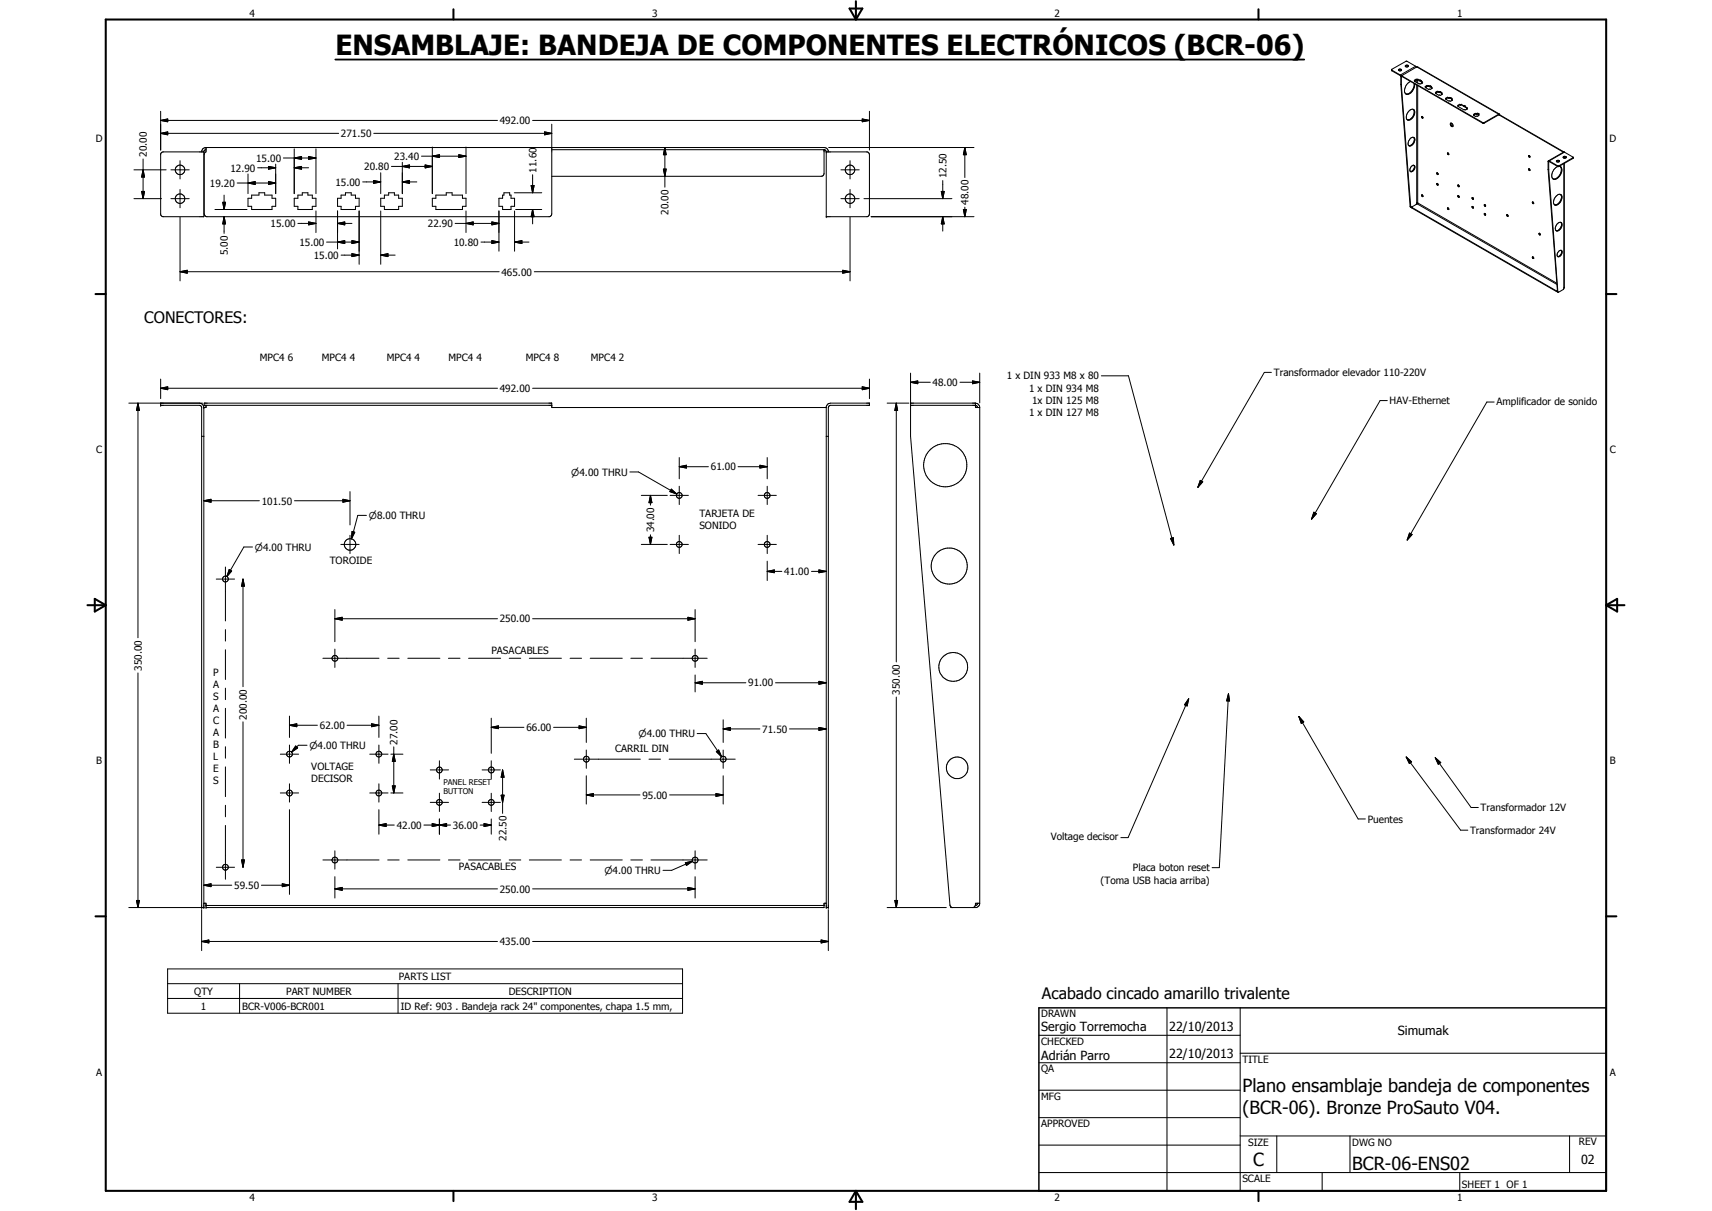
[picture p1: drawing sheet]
<svg xmlns="http://www.w3.org/2000/svg" width="594mm" height="420mm" viewBox="0 0 594 420" stroke-linecap="round" stroke-linejoin="round" font-family="sans-serif">
<g fill="none" stroke="#000" stroke-width=".35">
<path d="M55.7 38.6v13.5M301.7 38.6v13.5M482.9 24.5l.1 .1M482.9 24.3l3 1.7M483 24.6l2.9 1.6M485.3 24.2a.51 .51 0 0 1 .6-.2 .51 .51 0 0 1 .3 .5l-.6 .1zM485.3 24.4l.3-.2 .8 .2M485.9 26.2l.2 3.1M485.9 26v.2M485.9 26l.4 .5v2.9M486.1 26.5h.4M486.1 29.3l3.2 42.4"/>
<path d="M486.1 29.3l.2 .1M486.3 29.4l3.2 42.4M486.5 26.5l.1 .1M486.5 26.3l.1 .1M486.6 26.4v.2M486.6 26.6l28 16.2M486.6 26.4l28 16.1M487.7 23l.4 .2 .6-.2M487.7 23l.5-.2 .5 .2M488.7 22.9a.65 .65 0 0 0-1.1 0l.1 .1M488.7 22.9h.1M488.7 22.9v.1"/>
<path d="M489.1 38.4l.5-.4a1.07 1.07 0 0 1 1.3 .3 1.07 1.07 0 0 1-.1 1.4 2.25 2.25 0 0 1-2.5 1.9 2.49 2.49 0 0 1 .8-3.2zM489.4 28.3a3.2 3.2 0 0 0-1.6 4.3M490.4 38a2.47 2.47 0 0 1-2.1 3.5M490.7 29a3.2 3.2 0 0 1-2.9 3.6M490.8 29.1a3.3 3.3 0 0 1-2.8 3.6l-.2-.1M491.1 28l-.1 .3M491.1 28l-.3 .2 1.7 .9 1.2-.4-.3-.1M491.2 23l.3 .3M491.2 23l-3.1-1.8-5.1 2.8v.6M491.2 23l-5.3 3M491.4 27.5l-.6 .4 .3 .1M491.4 27.7l-.5 .2"/>
<path d="M491.4 27.5v.2M491.4 27.5l.3 .1M491.4 27.7l.3 .2M491.5 23.3h.5l28.3 16.3M491.5 23.3l-5 2.9v.3M491.6 29.5v41l-.2 .5M491.6 27.8v.8M491.7 27.9l.3-.2 .6 .4M491.7 27.6v.3M491.9 23.2l28.2 16.4M491.9 29.7v40.8M492 27.5l.6 .4"/>
<path d="M492 27.5l-.1 1.3M492 27.5l-.3 .1M492.6 27.9v.2M492.8 27.7l.5 .3-.3 .1M492.8 27.7v.2M492.8 27.9l.3 .2M492.8 27.7l-.2 .2M492.8 27.9l-.2 .2M493 28.1l.6 .3-.2 .2M493 28.1l.5 .5M493.4 28.6l.1 .3M494.9 30.2l-.3 .2 1.2 .6 1.2-.4-.3-.1"/>
<path d="M494.9 30.2l-.2 .3M495.2 29.8l.3 .2M495.2 29.6l-.7 .4 .4 .2M495.2 29.8l-.5 .3M495.2 29.6v.2M495.2 29.6l.3 .2M495.5 29.8v.2M495.8 29.9l-.3 .1M495.8 29.7v.2M495.8 29.7l-.3 .1M495.8 29.7l.3 .2M495.8 29.9l.3 .2"/>
<path d="M496.1 29.9v.2M496.3 30l.3 .1M496.3 29.8l.5 .2-.2 .1M496.3 29.8v.2M496.3 29.8l-.2 .1M496.3 30l-.2 .1M496.6 30.1l.3 .3-.2 .1M496.6 30.1l.2 .4M496.7 30.5l.1 .3M498.4 32.3l-.1 .2M498.4 32.3l-.3 .1 1.2 .7h.6l.6-.4-.3-.1M498.7 31.7v.2"/>
<path d="M498.7 31.7l-.6 .3 .3 .3M498.7 31.9l-.4 .3M498.7 31.7l.4 .2M498.7 31.9l.4 .1M499.1 31.9v.1M499.3 31.9l-.2 .1M499.3 31.7v.2M499.3 31.7l-.2 .2M499.3 31.7l.4 .2M499.3 31.9l.4 .2M499.7 31.9v.2M499.8 32l.3 .2"/>
<path d="M499.8 31.8l.5 .3-.2 .1M499.8 31.8v.2M499.8 31.8l-.1 .1M499.8 32l-.1 .1M500.1 32.2l.4 .2-.3 .2M500.1 32.2l.2 .3M500.2 32.6l.1 .2M501.9 34.3l-.3 .1 1.2 .7h.6l.7-.3-.3-.2M501.9 34.3v.2M502.3 33.7v.3M502.3 33.7l-.7 .4 .3 .2M502.3 34l-.5 .2"/>
<path d="M502.3 33.7l.3 .2M502.3 34l.3 .1M502.6 33.9v.2M502.8 33.8l.4 .2M502.8 33.8v.2M502.8 34l.4 .2M502.8 34l-.2 .1M502.8 33.8l-.2 .1M503.2 34v.2M503.4 33.8l.4 .3-.1 .1M503.4 33.8v.2M503.4 34l.3 .2"/>
<path d="M503.4 33.8l-.2 .2M503.4 34l-.2 .2M503.7 34.2l.1 .3M503.7 34.2l.3 .2-.2 .2M503.8 34.6l.1 .2M506.1 36.7l-.2 .2 2.1 1.2 1.3-.3-.3-.2M506.1 36.7l-.1 .3M506.5 36.2l-.7 .4 .3 .1M506.5 36.4l-.5 .3M506.5 36.2v.2M506.5 36.2l.3 .1M506.5 36.4l.3 .1"/>
<path d="M506.8 36.3v.2M507.1 36.4l-.3 .1M507.1 36.2v.2M507.1 36.2l-.3 .1M507.1 36.2l.8 .5M507.1 36.4l.8 .5M507.9 36.7v.2M508.1 36.6l.5 .2-.2 .2M508.1 36.6v.2M508.1 36.8l.3 .2M508.1 36.6l-.2 .1M508.1 36.8l-.2 .1"/>
<path d="M508.4 37l.8 .5-.2 .1M508.4 37l.6 .5M509 37.6l.1 .2M511.6 39.9l-.3 .1 .7 .4 1.2-.4-.3-.1M511.6 39.9l-.1 .2M511.9 39.3l-.6 .4 .3 .2M511.9 39.5l-.4 .3M511.9 39.3v.2M511.9 39.3l.4 .2M511.9 39.5l.4 .2M512.3 39.5v.2M512.5 39.3l.1 .1"/>
<path d="M512.5 39.3v.2M512.5 39.5l.1 .1M512.5 39.5l-.2 .2M512.5 39.3l-.2 .2M512.6 39.4v.2M512.8 39.5l.4 .3-.3 .1M512.8 39.3l.5 .2-.2 .3M512.8 39.3v.2M512.8 39.3l-.2 .1M512.8 39.5l-.2 .1M512.9 39.9l.2 .3M520.1 39.8l-5.1 3"/>
<path d="M520.1 39.6l.3 .2M520.1 39.6l-5.1 2.9M520.1 39.8l.2 .1M520.1 39.8h.1M520.2 39.8v.1M520.2 39.9h.1M520.3 39.9l22.2 12.9M520.4 39.8l22.3 12.9M520.4 39.8l-.1 .1M46.5 58.9h11.2M49.7 58.9l.5 2.5h-1.1zM49.7 55.2v13.7"/>
<path d="M55.7 41.8l2.5-.5v.9zM55.7 46.3l2.5-.5v1zM55.7 41.8h116.9M55.7 46.3h61.8M59.3 58.9h6.4M62.5 55.8v6.3M71.5 51.9l-.8 .6v22.7h-14.2l-.4-.2-.4-.6 .1-21.1 .7-.6h14.2M71.5 51.2h214.5l1 .4 .4 1.1M71.5 51.2a1.45 1.45 0 0 0-1.5 1.5M89.4 58.2h6.3M93.2 57.7l2.5 .5-2.5 .5zM95.7 56.9v10.3"/>
<path d="M98.3 54.8h11.3M102.1 58.2l2.5-.5v1zM102.1 54.8l2.5-.5v1zM102.1 51.6v15.6M102.1 58.2h5M107.1 54.3l2.5 .5-2.5 .5zM109.6 51.6v15.6M129.7 46.3h61.8M132.1 59.9v7.3M135.8 57.7h14.2M139.6 57.7l2.5-.5v1.1zM139.6 56.3v10.9"/>
<path d="M146.3 54.2h15.4M147.5 57.2l2.5 .5-2.5 .6zM150 54.2l2.5-.5v1zM150 51v16.2M159.2 53.7l2.5 .5-2.5 .5zM161.7 51v16.2M184.8 41.8h116.9M189 45.8l2.5 .5-2.5 .5zM191.5 43.1v31.1l-.2 .6-.6 .4h-119l-.5-.2-.3-.8v-20.6l.6-.9v-1.5M191.5 51.9h94.7l.5 .8M230.2 58.7h1l-.5 2.5zM230.7 51.2l.5 2.5h-1z"/>
<path d="M230.7 51.2v13.7M286 51.9v8.3l-.3 .6-.8 .4h-93.4M286.7 52.7h14.2l.7 .6 .1 20.9-.5 .9-14.5 .1zM287.6 51.2h50.4M291.8 58.9h6.3M295 55.8v6.3M299.2 41.3l2.5 .5-2.5 .4zM334.8 51.2l.5 2.5h-1zM334.8 51.2v10.4M489.4 48a.88 .88 0 0 1 1.3-.2 .88 .88 0 0 1 .1 1.3 1.41 1.41 0 0 1-2.1 1.2v-1zM489.8 57.7a.6 .6 0 0 1 .7-.4 .6 .6 0 0 1 .5 .5 1.23 1.23 0 0 1-.3 1.4 1.23 1.23 0 0 1-1.4 .2v-.8zM490.6 47.7a2.03 2.03 0 0 1-1.7 2.8"/>
<path d="M490.6 57.4a1.54 1.54 0 0 1-1.2 2.1M493.5 40.4l.3 .5M493.6 41h.1M493.8 40.9l-.4-.5 .2 .6M493.8 40.9l-.2 .1M498.7 60l.3 .5M502.3 53.1h.2l.2 .5h-.3zM502.4 53.1l.3 .5M503.4 42.7a.68 .68 0 0 1 .7 .5 .68 .68 0 0 1-.3 .7h-.1a.8 .8 0 0 1-.3-1.2zM503.5 42.7v.6l.6 .5M514.6 42.5h.4M514.6 42.5v.3"/>
<path d="M514.6 42.8h.4M515 42.5v.3M530.5 54l.3 .1 .1 .4h-.3zM530.6 54l.3 .4M530.6 58.6l.3 .5M530.9 59.1l-.1 .1M530.9 59.1l-.4-.5 .3 .6M530.9 59.1h.1M537.2 56l.2 .1M537.2 58.8l3.3 42.3M537.2 58.8l.2 .1M537.3 55.8h.3"/>
<path d="M537.3 55.8l-.1 3M537.4 56.1v2.8M537.4 58.9l3.2 42.4M537.6 56l2.9 1.7M537.6 55.8l2.9 1.7M537.6 55.8v.2M537.6 56l-.2 .1M540.1 56l.4-.2 .6 .2M540.1 56h1M540.1 56v-.1a.65 .65 0 0 1 1-.1v.2M540.5 57.5h.5M540.5 57.7h.5"/>
<path d="M540.5 57.5v.2M540.5 57.8a3.6 3.6 0 0 0-2 3.6l.6 .7M541 57.5v.2M541.1 57.7a1.79 1.79 0 0 1 .4 3 2.26 2.26 0 0 1-2.4 1.4M541.4 57.7a3.1 3.1 0 0 1-2.3 4.4M542.5 54.7l.4 .2 .6-.2M542.5 54.7l-.1-.1a.55 .55 0 0 1 .6-.4 .55 .55 0 0 1 .5 .5M542.5 52.8h.1M542.6 52.7l.3 .1M542.6 52.7l-5.3 3.1M542.7 54.5h.1M542.7 54.5l-.2 .2"/>
<path d="M542.7 54.5v.3M542.7 56.8v43.4l-2 1.2M542.8 54.5l.7 .2M542.8 56.7l-.1 43.2M542.8 54.4v.5M542.9 52.8l3 1.8M542.9 52.8l-5.3 3M545.8 54.7v.3M545.8 55l-4.8 2.7M545.8 54.7l-4.8 2.8M545.9 54.6l-.1 .1M545.9 54.6l-.1 .4"/>
<path d="M46.5 68.9h9.5M49.1 66.4h1.1l-.5 2.5zM59.3 68.9h6.4M62.5 65.7v6.4M62.5 75.4v22.1M74.6 72.7h11.1M77.3 70.2h1l-.5 2.5zM77.8 75.2l.5 2.5h-1zM77.8 67.7v5M77.8 75.2v5.8M82.3 63.5h13.4M86.1 63.5l2.5-.5v1z"/>
<path d="M86.1 68.8h1.2v-1.1h2.6v-.8h2v.8h2.5v1.1h1.3v2.8h-1.3v1.1h-7.1v-1.1h-1.2zM86.1 60.4v6.8M93.2 63l2.5 .5-2.5 .5zM102.1 68.8h1.3v-1.1h1.5v-.8h1.9v.8h1.6v1.1h1.2v2.8h-1.2v1.1h-5v-1.1h-1.3zM103.4 77.5h6.2M107.1 77l2.5 .5-2.5 .5zM109.6 73.2v7.5M117.1 77.5l2.5-.5v1zM117.1 68.8h1.3v-1.1h1.5v-.8h2v.8h1.5v1.1h1.2v2.8h-1.2v1.1h-5v-1.1h-1.3zM117.1 73.2v13.2M117.1 77.5h5M124.6 73.2v18.5"/>
<path d="M125.9 63.1h6.2M129.6 62.6l2.5 .5-2.5 .5zM132.1 68.8h1.3v-1.1h1.5v-.8h2v.8h1.4v1.1h1.3v2.8h-1.3v1.1h-4.9v-1.1h-1.3zM132.1 73.2v18.5M139.6 63.1l2.5-.5v1zM139.6 63.1h5M150 68.8h1.3v-1.1h3.5v-.8h2.1v.8h3.6v1.1h1.2v2.8h-1.2v1.1h-9.2v-1.1h-1.3zM157.9 77.5h15.2M161.7 77.5l2.5-.5v1zM161.7 73.2v7.5M170.7 77l2.4 .5-2.4 .5zM173.1 73.2v14"/>
<path d="M174.9 66.9h2v.8h.4v1.1h1.3v2.8h-1.3v1.1h-2.9v-1.1h-1.3v-2.8h1.3v-1.1h.5zM178.5 66.9h9.5M178.6 73.2v14M178.9 72.7h9.1M184.3 64.4h1l-.5 2.5zM184.8 72.7l.5 2.5h-1zM184.8 60.6v6.3M184.8 72.7v5M184.8 72.7l.5 2.5M184.8 72.7l-.5 2.5M291.8 68.9h6.3M295 65.7v6.4"/>
<path d="M295 75.4v22.1M299.8 68.9h30.5M302.3 75.2h35.7M326.6 66.4h1.1l-.6 2.5zM327.1 75.2l.6 2.5h-1.1zM327.1 62.7v6.2M327.1 75.2v5M334.3 72.7h1l-.5 2.5zM334.8 71.9v3.3M489.3 71.7l.4 .2 .3-.1M489.3 71.7l.2 .1M489.5 71.8l.1 .1"/>
<path d="M489.9 71.9l.1 .1M489.9 71.9l.1 .3M490 72v.2M490 71.8l-.1 .1M490 72l50.1 28.9M490 72.2l50.1 28.9M491.6 70.4h.3M491.8 70.7l-1.8 1.1M491.8 70.7l48.4 28M491.9 70.5l-.1 .2M491.9 70.4l48.3 27.9M493.4 67.6l.3 .3-.1 .3z"/>
<path d="M493.5 67.6l.3 .5M498.6 60l.3 .1v.5zM498.7 63.6l-.1 .5h.4M498.7 63.6l.3 .5M502.4 72.1h.1M502.4 72.1v.5h.3M502.4 72.1l.3 .5M502.4 72.1v.1M502.4 72.2l.3 .4M506 64.2l.3 .5M506 67.9l.3 .5M506 67.9l-.1 .3 .4 .2"/>
<path d="M506 64.2l-.1 .3 .4 .2M510.8 71.7l.3-.1 .2 .6-.4-.2zM510.9 68.5a.28 .28 0 0 1 .3 .2 .28 .28 0 0 1-.2 .4zM511 68.5l.3 .5M511 71.6l.3 .5M515.2 71l-.1 .4 .4 .1M515.2 74l-.1 .5h.4M515.2 74l.3 .5M515.2 71l.3 .5M522.9 74.5l.1 .5h.3M522.9 74.5h.1M523 74.5l.3 .5"/>
<path d="M531.9 70.1v.5h.3M531.9 70.1l.3 .5M538.9 62.1h.2M540 68.1a1.11 1.11 0 0 1 1.5-.6 1.11 1.11 0 0 1 .4 1.6 2.09 2.09 0 0 1-2.5 1.9 2.21 2.21 0 0 1 .6-2.9zM541.5 67.4a2.59 2.59 0 0 1-1.9 3.7M541.6 77.1a1.88 1.88 0 0 1-1.5 3M541.6 77.1a2.03 2.03 0 0 1-1.5 3M541.6 77.1a1.98 1.98 0 0 0-1.5 3M62.5 94.3l2.5-.5v1zM62.5 94.3h110.7M113.3 84h11.3M117.1 84l2.5-.5v1z"/>
<path d="M118.4 88.5h6.2M122.1 83.5l2.5 .5-2.5 .5zM122.1 88l2.5 .5-2.5 .5zM132.1 88.5l2.5-.5v1zM132.1 88.5h5M166.9 84h6.2M170.7 83.5l2.4 .5-2.4 .5zM178.6 84l2.5-.5v1zM178.6 84h5M185.4 94.3h109.6M292.4 93.8l2.6 .5-2.6 .5zM531.9 89.2l.3 .4"/>
<path d="M534 81l.3-.1 .1 .6zM534.2 80.9l.3 .5M540.9 87.2a.6 .6 0 0 1 .7-.4 .6 .6 0 0 1 .5 .7 1.24 1.24 0 0 1-1.7 1.4v-.8zM541.7 86.9a1.49 1.49 0 0 1-1.2 2.1M542.8 99.7v.1M540.1 100.9v.2M540.1 101.1l.4 .1M540.1 100.9l.3 .1M540.5 101.2v.1M540.5 101.1v.1M540.5 101.1l.1 .2M540.5 101.3l.2 .1"/>
<path d="M540.6 101.3l.1 .1M44.7 139.9h25.6M47.9 139.9l.5 2.5h-1zM47.9 139.9v81.4M55.7 134.7l2.5-.5v1zM55.7 131.5v6.8M55.7 139.9v.7h13.5l.8 .6v173.7M55.7 134.7h116.9M69.2 139.9a1.6 1.6 0 0 1 1.5 1.5M184.8 134.7h116.9M299.2 134.2l2.5 .5-2.5 .5zM301.7 131.5v6.8"/>
<path d="M307.8 139.9h7.6M311 139.9l.5 2.5h-1zM311 139.9v89.8M316 132.6l2.5-.4v.9zM316 139.9h22.5M316 129.5v21.9l13.6 162.6 .3 .6 .5 .3M316 132.6h6.8M333.1 132.6h6.9M337.5 132.2l2.5 .4-2.5 .5zM338.5 139.9v1.5h1.5M338.5 139.9l1 .4 .5 1.1M340 129.5v10.3"/>
<path d="M382.2 130.4h9.4l15.7 58.7M441.2 129.2h-2.5l-23 39.9M481.4 139h-2.5l-23.8 41.1M518.5 139.5h-2.5l-27.7 47.9M70 151.4h.7M70.7 141.4v173.5M71.5 140.6v.8h-.8M191.5 140.6h-120.6v-.7h120.6v1.5h95.2M235.7 158.7v7.4M266.2 158.7v7.4M286.7 151.4h.7M287.4 140.1l.8-.2h13.5v.7h-13.5l-.4 .2-.4 .6v173.5h-.7v-173.8z"/>
<path d="M316 140.6h22.5l.4 .2 .4 .6M340 141.4v172M70.7 173.7l2.5-.5v1zM70.7 173.7h19.3M102.2 173.7h19.2M119 173.2l2.4 .5-2.4 .5zM121.4 170.6v11.5M127.2 178.8h-3l-2.2 8.1M218.6 163.7h3l13.3 7.7M222.5 171.9h9.1M225.7 171.9l.5 2.5h-1zM225.7 171.9v3.4"/>
<path d="M232.5 171.9h6.4M233 169.7l1.9 1.7-2.5-.8zM235.7 161.9l2.5-.5v1zM235.7 168.7v6.3M235.7 161.9h10.1M256.1 161.9h10.1M263.1 171.9h6.3M263.7 161.4l2.5 .5-2.5 .5zM266.2 168.7v6.3M416.5 166.7l.9 .5-1.7 1.9zM455.9 177.7l.9 .5-1.7 1.9zM78.2 196.7v18.7"/>
<path d="M79.5 197.6l.9 .5-1.7 1.9zM87.6 189.8h-3l-5.9 10.2M118.3 188.9h6.3M121.4 185.7v6.4M122.2 184.4l.9 .3-1.1 2.2zM222.5 188.9h9.1M225.2 186.4h1l-.5 2.5zM225.7 185.5v3.4M232.5 188.9h6.4M235.7 185.7v6.4M263.1 188.9h6.3M266.2 198.2l2.5-.5v1z"/>
<path d="M266.2 185.7v6.4M266.2 194.7v6.7M266.2 198.2h5.1M281.6 198.2h5.1M284.2 197.7l2.5 .5-2.5 .5zM406.2 186.8l1-.2 .1 2.5zM489.1 185l.9 .5-1.7 1.9zM75.1 200.9h6.3M78.2 218.4v4M84.3 200.9l.5 2.5h-1zM84.3 200.9v37.4M116.2 214.7l2.5-.5v1z"/>
<path d="M116.2 211.5v11.1M116.2 214.7h56.4M184.8 214.7h56.4M238.7 214.2l2.5 .5-2.5 .5zM241.2 211.5v11.1M47.9 233.5v81.4M78.2 225.4v10.4M78.2 238.8v3.9M112 228.4h19.5M116.2 225.2v6.4M134.5 228.4h4M141.5 228.4h11.1"/>
<path d="M155.6 228.4h4M162.6 228.4h11.1M176.7 228.4h4M183.7 228.4h11.1M197.8 228.4h4M204.8 228.4h11.1M218.9 228.4h4M225.9 228.4h19.5M241.2 236.9l2.5-.5v1zM241.2 225.2v6.4M241.2 234.2v5.9M241.2 236.9h17.6"/>
<path d="M269.1 236.9h17.6M284.2 236.4l2.5 .5-2.5 .5zM78.2 245.7v10.4M78.2 259.1v4M84.3 250.4v50.5M100.5 251.6l2.5-.5v1zM100.5 248.5v7.4M100.5 258.5v6.3M100.5 251.6h9.6M102.6 258.8l.7 .7-2.1 1.4zM106.5 258.6h-3l-2.3 2.3M120.4 251.6h11.1"/>
<path d="M128.9 251.1l2.6 .5-2.6 .5zM131.5 248.5v7.4M131.5 258.5v6.3M136.6 259.1v16M170.5 252.3l2.5-.5v1zM170.5 249.2v12.2M170.5 252.3h11.3M192.1 252.3h11.3M200.9 251.8l2.5 .5-2.5 .5zM203.4 249.2v8.4M241.9 254.5h3l5.5 8.1M250.9 252.9l2.5-.5v1z"/>
<path d="M250.9 249.7v7.9M250.9 252.9h12.8M274 252.9h12.7M284.2 252.4l2.5 .5-2.5 .5zM311 241.9v73M412.5 242.4l-.6 2.5-.9-.4zM412.5 242.4l-21.1 48.2h-2.4M426.3 240.7l.4 2.5h-1zM426.3 240.7l-3.2 60.3h-2.5M450.7 248.6l1.7 1.9-.8 .5zM450.7 248.6l20.6 35.5h2.5M78.2 266.1v10.3"/>
<path d="M78.2 279.4v4M97.3 261.7h6.3M97.3 275.1h6.3M100.5 271.9v6.4M128.3 261.7h6.4M128.3 275.1h6.4M131.5 271.9v6.4M135.6 261.7h4.2M135.6 275.1h4.2M136.1 272.7h1.1l-.6 2.4zM136.6 261.7l.6 2.5h-1.1zM149.3 267.1h6.4"/>
<path d="M149.3 278.4h6.4M152.5 263.9v6.4M152.5 275.2v6.4M167.3 267.1h6.3M167.3 278.4h6.3M170.5 263.9v6.4M170.5 275.2v6.4M173.9 275.9h1l-.5 2.5zM174.4 267.1l.5 2.6h-1zM174.4 267.1v15.1M199.3 263.4h22.9M203.4 275.8l2.5-.5v1z"/>
<path d="M203.4 260.2v6.4M203.4 269.2v9.8M203.4 275.8h18.7M225.2 263.4h4M232.2 263.4h22.9M232.4 275.8h18.5M248.4 275.3l2.5 .5-2.5 .5zM248.6 260.8l.8-.6 1 2.4zM250.9 260.2v6.4M250.9 269.2v9.8M488 262.6l1.8 1.7-.7 .6zM488 262.6l18.8 25.4h2.5"/>
<path d="M498 262.9l1.9 1.7-.8 .6zM498 262.9l12.5 17.3h2.5M78.2 286.4v18.7M83.8 298.4h1l-.5 2.5zM100.5 280.9v29.4M112 298.4h19.5M116.2 295.2v6.3M131.5 286.3l2.5-.6v1.1zM131.5 280.9v8.5M131.5 286.3h5.3M134.5 298.4h4M141.5 298.4h11.1"/>
<path d="M147.1 286.3h9.2M150 285.7l2.5 .6-2.5 .5zM150 285.7v1.1l5-1.1v1.1zM152.5 286.3l2.5-.6v1.1zM152.5 284.1v5.3M155.6 298.4h4M162.6 298.4h11.1M166.6 286.3h3.9M168 285.7l2.5 .6-2.5 .5zM170.5 284.1v5.3M176.7 298.4h4M183.7 298.4h11.1"/>
<path d="M197.8 298.4h4M204.8 298.4h11.1M218.9 298.4h4M225.9 298.4h19.5M237.8 299.3l2.5-.5-2.1 1.5zM240.3 298.8l-7.2 3.2h-3M241.2 295.2v6.3M44.7 314.9h26.2M47.4 312.4h1l-.5 2.5zM70 315.6v14.2M70.7 307.1l2.5-.5v1zM70.7 313.4h.8v1.5h214.5v-1.5h.7"/>
<path d="M70.7 307.1h9.7M71.5 314.2h214.5M75.1 300.9h6.3M90.7 307.1h9.8M98 306.6l2.5 .5-2.5 .5zM116.2 308.4l2.5-.5v1zM116.2 304.2v7.4M116.2 308.4h56.4M184.8 308.4h56.4M238.7 307.9l2.5 .5-2.5 .5zM241.2 304.2v7.4M287.4 315.6v14.2"/>
<path d="M307.8 314.9h20.6M310.5 312.4h1l-.5 2.5zM338.4 314.1l-.7 .8M339.3 313.4l-.4 .7-.5 .1M340 313.4l-.5 1.1-.7 .4h-8.8v-.3M340 313.4h-1.5l-.1 .7M58.2 336.2h178.6v15.3h-178.6zM70 326.6l2.5-.5v1.1zM70 326.6h102.6M184.8 326.6h102.6M284.9 326.1l2.5 .5-2.5 .6zM58.2 341.3h178.6"/>
<path d="M58.2 346.4h178.6M83.1 341.3v10.2M138.1 341.3v10.2M360.5 359.2h69.9M405 349.7v63.5M430.4 349.7v63.5M360.5 368.7h69.9M360.5 378.2h69.9M430.4 365.4h127M360.5 387.8h69.9M360.5 397.3h69.9M430.4 394.1h127"/>
<path d="M443.1 394.1v12.7M468.5 394.1v12.7M544.7 394.1v12.7M360.5 406.8h196.9M458.8 406.8v6.4M506.6 406.8v6.4"/>
<circle cx="62.5" cy="58.9" r="1.66"/>
<circle cx="295" cy="58.9" r="1.65"/>
<circle cx="62.5" cy="68.9" r="1.65"/>
<circle cx="295" cy="68.9" r="1.64"/>
<circle cx="532" cy="89.4" r=".27"/>
<circle cx="235.7" cy="171.9" r="1"/>
<circle cx="266.2" cy="171.9" r="1.01"/>
<circle cx="328" cy="161.4" r="7.5"/>
<circle cx="121.5" cy="188.9" r="2.01"/>
<circle cx="235.7" cy="188.9" r="1.01"/>
<circle cx="266.2" cy="188.9" r="1.01"/>
<circle cx="329.4" cy="196.4" r="6.3"/>
<circle cx="78.2" cy="200.9" r="1"/>
<circle cx="116.2" cy="228.4" r="1.01"/>
<circle cx="241.2" cy="228.4" r="1.01"/>
<circle cx="330.8" cy="231.4" r="5"/>
<circle cx="100.4" cy="261.6" r="1"/>
<circle cx="100.5" cy="275.1" r=".99"/>
<circle cx="131.5" cy="275.2" r=".99"/>
<circle cx="131.5" cy="261.6" r="1.01"/>
<circle cx="152.5" cy="278.4" r=".99"/>
<circle cx="152.5" cy="267.1" r="1.01"/>
<circle cx="170.5" cy="267.1" r="1"/>
<circle cx="170.5" cy="278.4" r="1"/>
<circle cx="203.5" cy="263.4" r="1"/>
<circle cx="250.9" cy="263.4" r="1.01"/>
<circle cx="332.2" cy="266.4" r="3.8"/>
<circle cx="116.2" cy="298.4" r="1.01"/>
<circle cx="241.2" cy="298.4" r="1"/>
<circle cx="78.2" cy="300.9" r="1"/>
</g>
<g fill="#000">
<circle cx="286" cy="51.9" r=".18"/>
<circle cx="286.7" cy="52.7" r=".18"/>
<circle cx="286.7" cy="75.2" r=".18"/>
<circle cx="55.7" cy="139.9" r=".18"/>
<circle cx="55.7" cy="140.6" r=".18"/>
<circle cx="70.7" cy="141.4" r=".18"/>
<circle cx="70" cy="314.9" r=".18"/>
<circle cx="70.7" cy="314.9" r=".18"/>
<circle cx="70.7" cy="313.4" r=".18"/>
<circle cx="71.5" cy="314.2" r=".18"/>
<circle cx="71.5" cy="314.9" r=".18"/>
<circle cx="286.7" cy="314.9" r=".18"/>
<circle cx="287.4" cy="314.9" r=".18"/>
</g>
<g fill="none" stroke="#000" stroke-width=".71">
<path d="M36.7 6.8h520.7v406.4h-520.7zM157.3 3.2v3.6M294.8 3h4.4l-2.2 3.8zM297 .4v6.4M436.7 3.2v3.6M33.1 102h3.6M557.4 102h3.5M30.3 210h6.4M32.9 207.8l3.8 2.2-3.8 2.2zM557.4 210h6.3M557.4 210l3.8-2.2v4.4zM33.1 317.9h3.6"/>
<path d="M557.4 317.9h3.5M157.3 413.2v3.5M297 413.2v6.3M297 413.2l2.2 3.8h-4.4zM436.7 413.2v3.5"/>
</g>
<path d="M360.5 349.7h196.9v63.5h-196.9z" fill="none" stroke="#000" stroke-width=".51"/>
<g fill="#000">
<path d="M55.7 41.8l2.5-.5v.9zM55.7 46.3l2.5-.5v1zM93.2 57.7l2.5 .5-2.5 .5zM102.1 58.2l2.5-.5v1zM102.1 54.8l2.5-.5v1zM107.1 54.3l2.5 .5-2.5 .5zM139.6 57.7l2.5-.5v1.1zM147.5 57.2l2.5 .5-2.5 .6zM150 54.2l2.5-.5v1zM159.2 53.7l2.5 .5-2.5 .5zM189 45.8l2.5 .5-2.5 .5zM230.2 58.7h1l-.5 2.5z"/>
<path d="M230.7 51.2l.5 2.5h-1zM299.2 41.3l2.5 .5-2.5 .4zM334.8 51.2l.5 2.5h-1zM49.1 66.4h1.1l-.5 2.5zM49.7 58.9l.5 2.5h-1.1zM77.3 70.2h1l-.5 2.5zM77.8 75.2l.5 2.5h-1zM86.1 63.5l2.5-.5v1zM93.2 63l2.5 .5-2.5 .5zM107.1 77l2.5 .5-2.5 .5zM117.1 77.5l2.5-.5v1zM129.6 62.6l2.5 .5-2.5 .5z"/>
<path d="M139.6 63.1l2.5-.5v1zM161.7 77.5l2.5-.5v1zM170.7 77l2.4 .5-2.4 .5zM184.3 64.4h1l-.5 2.5zM184.8 72.7l.5 2.5h-1zM326.6 66.4h1.1l-.6 2.5zM327.1 75.2l.6 2.5h-1.1zM334.3 72.7h1l-.5 2.5zM62.5 94.3l2.5-.5v1zM117.1 84l2.5-.5v1zM122.1 83.5l2.5 .5-2.5 .5zM122.1 88l2.5 .5-2.5 .5z"/>
<path d="M132.1 88.5l2.5-.5v1zM170.7 83.5l2.4 .5-2.4 .5zM178.6 84l2.5-.5v1zM292.4 93.8l2.6 .5-2.6 .5zM55.7 134.7l2.5-.5v1zM299.2 134.2l2.5 .5-2.5 .5zM316 132.6l2.5-.4v.9zM337.5 132.2l2.5 .4-2.5 .5zM47.9 139.9l.5 2.5h-1zM311 139.9l.5 2.5h-1zM70.7 173.7l2.5-.5v1zM119 173.2l2.4 .5-2.4 .5z"/>
<path d="M225.7 171.9l.5 2.5h-1zM233 169.7l1.9 1.7-2.5-.8zM235.7 161.9l2.5-.5v1zM263.7 161.4l2.5 .5-2.5 .5zM416.5 166.7l.9 .5-1.7 1.9zM455.9 177.7l.9 .5-1.7 1.9zM79.5 197.6l.9 .5-1.7 1.9zM122.2 184.4l.9 .3-1.1 2.2zM225.2 186.4h1l-.5 2.5zM266.2 198.2l2.5-.5v1zM284.2 197.7l2.5 .5-2.5 .5zM406.2 186.8l1-.2 .1 2.5z"/>
<path d="M489.1 185l.9 .5-1.7 1.9zM84.3 200.9l.5 2.5h-1zM116.2 214.7l2.5-.5v1zM238.7 214.2l2.5 .5-2.5 .5zM241.2 236.9l2.5-.5v1zM284.2 236.4l2.5 .5-2.5 .5zM102.6 258.8l.7 .7-2.1 1.4zM100.5 251.6l2.5-.5v1zM128.9 251.1l2.6 .5-2.6 .5zM170.5 252.3l2.5-.5v1zM200.9 251.8l2.5 .5-2.5 .5zM250.9 252.9l2.5-.5v1z"/>
<path d="M284.2 252.4l2.5 .5-2.5 .5zM412.5 242.4l-.6 2.5-.9-.4zM426.3 240.7l.4 2.5h-1zM450.7 248.6l1.7 1.9-.8 .5zM136.1 272.7h1.1l-.6 2.4zM136.6 261.7l.6 2.5h-1.1zM173.9 275.9h1l-.5 2.5zM174.4 267.1l.5 2.6h-1zM203.4 275.8l2.5-.5v1zM248.4 275.3l2.5 .5-2.5 .5zM248.6 260.8l.8-.6 1 2.4zM488 262.6l1.8 1.7-.7 .6z"/>
<path d="M498 262.9l1.9 1.7-.8 .6zM83.8 298.4h1l-.5 2.5zM131.5 286.3l2.5-.6v1.1zM150 285.7l2.5 .6-2.5 .5zM152.5 286.3l2.5-.6v1.1zM168 285.7l2.5 .6-2.5 .5zM47.4 312.4h1l-.5 2.5zM70.7 307.1l2.5-.5v1zM98 306.6l2.5 .5-2.5 .5zM116.2 308.4l2.5-.5v1zM237.8 299.3l2.5-.5-2.1 1.5zM238.7 307.9l2.5 .5-2.5 .5z"/>
<path d="M310.5 312.4h1l-.5 2.5zM70 326.6l2.5-.5v1.1zM284.9 326.1l2.5 .5-2.5 .6z"/>
</g>
<path d="M116.4 20.7h336.2" fill="none" stroke="#000" stroke-width=".63"/>
<text font-size="9.6" x="116.4" y="19.1">ENSAMBLAJE: BANDEJA DE COMPONENTES ELECTRÓNICOS (BCR-06)</text>
<g font-size="6.3">
<text x="431.1" y="378.8">Plano ensamblaje bandeja de componentes</text>
<text x="431.1" y="386.4">(BCR-06). Bronze ProSauto V04.</text>
<text x="434.8" y="404.7">C</text>
<text x="469.2" y="406">BCR-06-ENS02</text>
</g>
<g font-size="5.5">
<text x="50.1" y="112.1">CONECTORES:</text>
<text x="361.6" y="346.8">Acabado cincado amarillo trivalente</text>
</g>
<g font-size="4.4">
<text x="361.3" y="357.5">Sergio Torremocha</text>
<text x="405.7" y="357.7">22/10/2013</text>
<text x="485" y="359.2">Simumak</text>
<text x="361.3" y="367.9">Adrián Parro</text>
<text x="405.7" y="367.2">22/10/2013</text>
<text x="548.6" y="403.9">02</text>
</g>
<g font-size="3.5">
<text x="86.6" y="5.8">4</text>
<text x="226.3" y="5.8">3</text>
<text x="365.9" y="5.8">2</text>
<text x="505.6" y="5.8">1</text>
<text x="118.3" y="47.6">271.50</text>
<text x="173.4" y="43.1">492.00</text>
<text x="33.3" y="49.4">D</text>
<text x="558.5" y="49.4">D</text>
<text x="50.9" y="54.4" transform="rotate(-90 50.9 54.4)">20.00</text>
<text x="80" y="59.5">12.90</text>
<text x="88.9" y="56.1">15.00</text>
<text x="126.4" y="59.1">20.80</text>
<text x="136.8" y="55.5">23.40</text>
<text x="186.1" y="59.9" transform="rotate(-90 186.1 59.9)">11.60</text>
<text x="72.8" y="64.8">19.20</text>
<text x="116.4" y="64.4">15.00</text>
<text x="328.4" y="61.9" transform="rotate(-90 328.4 61.9)">12.50</text>
<text x="336.1" y="71.1" transform="rotate(-90 336.1 71.1)">48.00</text>
<text x="232" y="74.5" transform="rotate(-90 232 74.5)">20.00</text>
<text x="93.9" y="78.8">15.00</text>
<text x="148.5" y="78.8">22.90</text>
<text x="79.1" y="88.6" transform="rotate(-90 79.1 88.6)">5.00</text>
<text x="103.9" y="85.3">15.00</text>
<text x="108.9" y="89.8">15.00</text>
<text x="157.4" y="85.3">10.80</text>
<text x="174" y="95.6">465.00</text>
<text x="90.2" y="125.1">MPC4 6</text>
<text x="111.6" y="125.1">MPC4 4</text>
<text x="134.2" y="125.1">MPC4 4</text>
<text x="155.6" y="125.1">MPC4 4</text>
<text x="182.5" y="125.1">MPC4 8</text>
<text x="205.1" y="125.1">MPC4 2</text>
<text x="349.3" y="131.7">1 x DIN 933 M8 x 80</text>
<text x="442" y="130.6">Transformador elevador 110-220V</text>
<text x="173.4" y="136">492.00</text>
<text x="323.6" y="133.9">48.00</text>
<text x="357.1" y="135.8">1 x DIN 934 M8</text>
<text x="358.1" y="140">1x DIN 125 M8</text>
<text x="482.2" y="140.3">HAV-Ethernet</text>
<text x="519.3" y="140.5">Amplificador de sonido</text>
<text x="357.1" y="144.2">1 x DIN 127 M8</text>
<text x="33.4" y="157.3">C</text>
<text x="558.6" y="157.3">C</text>
<text x="246.7" y="163.2">61.00</text>
<text x="90.8" y="175">101.50</text>
<text x="242.7" y="179.2">TARJETA DE</text>
<text x="227" y="184.7" transform="rotate(-90 227 184.7)">34.00</text>
<text x="242.7" y="183.4">SONIDO</text>
<text x="114.4" y="195.6">TOROIDE</text>
<text x="272.2" y="199.5">41.00</text>
<text x="173.4" y="215.9">250.00</text>
<text x="170.5" y="226.7">PASACABLES</text>
<text x="49.2" y="232.7" transform="rotate(-90 49.2 232.7)">350.00</text>
<text x="73.9" y="234.5">P</text>
<text x="73.9" y="238.7">A</text>
<text x="259.7" y="238.2">91.00</text>
<text x="73.9" y="242.9">S</text>
<text x="312.3" y="241.1" transform="rotate(-90 312.3 241.1)">350.00</text>
<text x="73.9" y="247.1">A</text>
<text x="73.9" y="251.2">C</text>
<text x="85.6" y="249.6" transform="rotate(-90 85.6 249.6)">200.00</text>
<text x="73.9" y="255.4">A</text>
<text x="111" y="252.9">62.00</text>
<text x="182.7" y="253.6">66.00</text>
<text x="264.5" y="254.2">71.50</text>
<text x="73.9" y="259.6">B</text>
<text x="73.9" y="263.8">L</text>
<text x="138" y="258.4" transform="rotate(-90 138 258.4)">27.00</text>
<text x="213.4" y="260.8">CARRIL DIN</text>
<text x="33.4" y="265.2">B</text>
<text x="73.9" y="268">E</text>
<text x="108" y="267.3">VOLTAGE</text>
<text x="558.6" y="265.2">B</text>
<text x="73.9" y="272.2">S</text>
<text x="108" y="271.4">DECISOR</text>
<text x="222.9" y="277.1">95.00</text>
<text x="513.8" y="281.5">Transformador 12V</text>
<text x="137.7" y="287.5">42.00</text>
<text x="157.1" y="287.5">36.00</text>
<text x="474.6" y="285.4">Puentes</text>
<text x="175.7" y="291.6" transform="rotate(-90 175.7 291.6)">22.50</text>
<text x="364.6" y="291.5">Voltage decisor</text>
<text x="510.2" y="289.3">Transformador 24V</text>
<text x="159.2" y="301.7">PASACABLES</text>
<text x="393.1" y="302.3">Placa boton reset</text>
<text x="81.3" y="308.4">59.50</text>
<text x="173.4" y="309.7">250.00</text>
<text x="381.9" y="306.5">(Toma USB hacia arriba)</text>
<text x="173.4" y="327.9">435.00</text>
<text x="138.4" y="340">PARTS LIST</text>
<text x="67.4" y="345.1">QTY</text>
<text x="99.3" y="345.1">PART NUMBER</text>
<text x="176.6" y="345.1">DESCRIPTION</text>
<text x="69.7" y="350.3">1</text>
<text x="84.1" y="350.3">BCR-V006-BCR001</text>
<text x="139.1" y="350.3">ID Ref: 903 . Bandeja rack 24&quot; componentes, chapa 1.5 mm,</text>
<text x="361.3" y="353">DRAWN</text>
<text x="361.3" y="362.5">CHECKED</text>
<text x="431.1" y="368.7">TITLE</text>
<text x="33.4" y="373.2">A</text>
<text x="361.3" y="372.1">QA</text>
<text x="558.6" y="373.2">A</text>
<text x="361.3" y="381.6">MFG</text>
<text x="361.3" y="391.1">APPROVED</text>
<text x="433.1" y="397.5">SIZE</text>
<text x="469.2" y="397.5">DWG NO</text>
<text x="547.9" y="397.4">REV</text>
<text x="431.1" y="410.2">SCALE</text>
<text x="507.3" y="412.3">SHEET 1 OF 1</text>
<text x="86.6" y="416.7">4</text>
<text x="226.3" y="416.7">3</text>
<text x="365.9" y="416.7">2</text>
<text x="505.6" y="416.7">1</text>
</g>
<g font-size="3.3">
<text x="198.2" y="165">n4.00 THRU</text>
<text x="128" y="180.1">n8.00 THRU</text>
<text x="88.5" y="191.1">n4.00 THRU</text>
<text x="221.6" y="255.8">n4.00 THRU</text>
<text x="107.4" y="259.9">n4.00 THRU</text>
<text x="209.7" y="303.2">n4.00 THRU</text>
</g>
<g font-size="2.7">
<text x="153.9" y="272.3">PANEL RESET</text>
<text x="153.9" y="275.6">BUTTON</text>
</g>
</svg>
